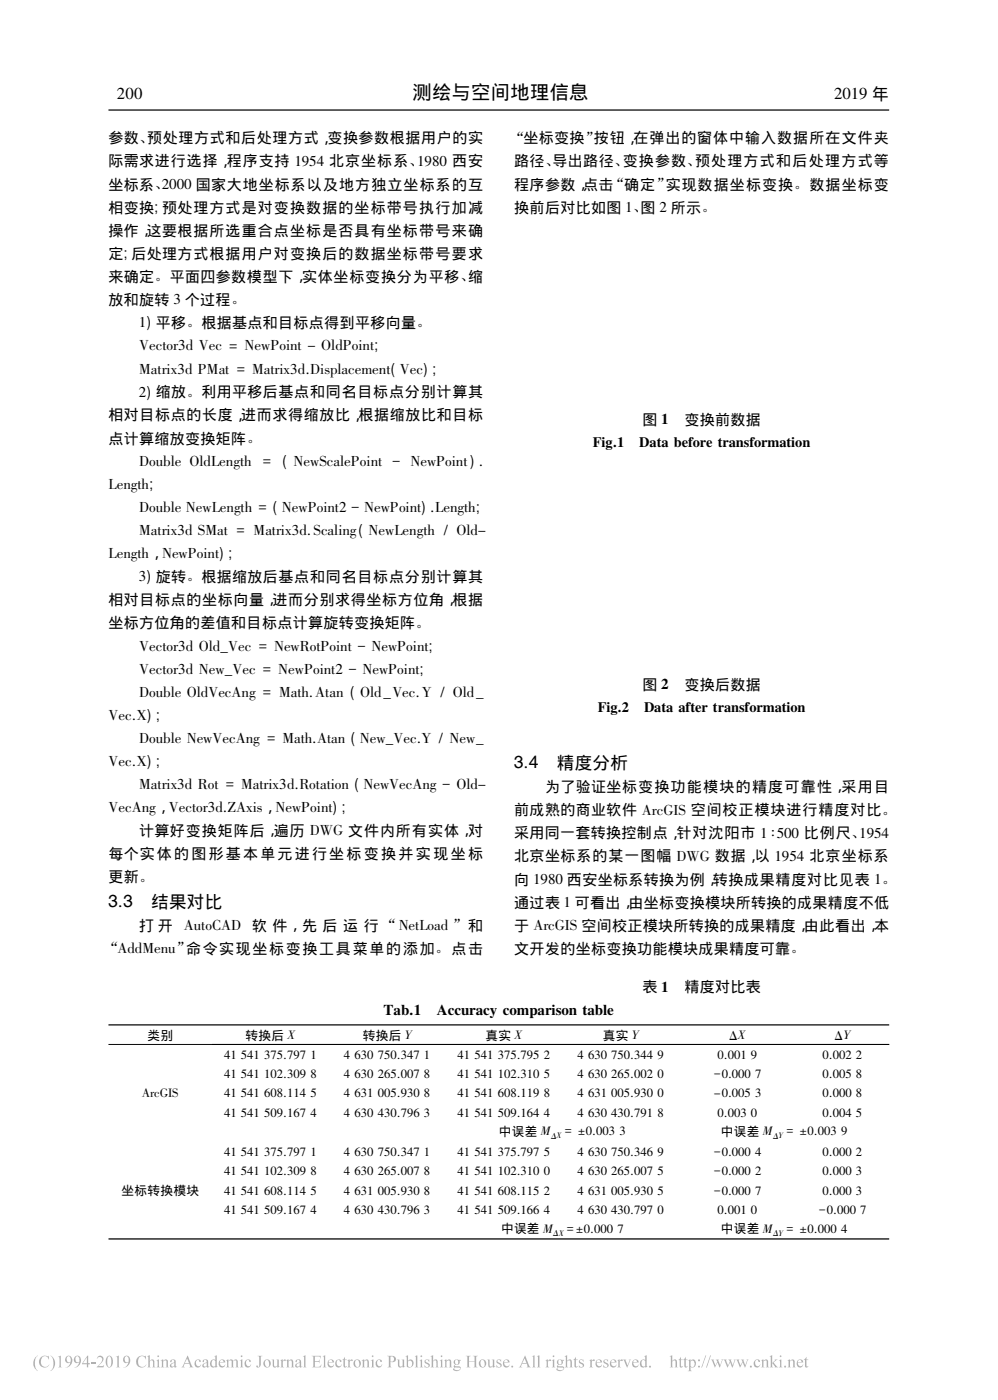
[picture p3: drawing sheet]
<svg xmlns="http://www.w3.org/2000/svg" width="216mm" height="303mm" viewBox="0 0 216 303" stroke-linecap="round" stroke-linejoin="round" font-family="sans-serif">
<path d="M23.5 23.8h168.9M23.5 221.8h168.9M23.5 268.1h168.9" fill="none" stroke="#000" stroke-width=".27"/>
<path d="M23.5 226h168.9" fill="none" stroke="#000" stroke-width=".22"/>
<g fill="#b3b3b3">
<path d="M153.7 293.3h.1l-.8 2.6h-.2z" fill-rule="evenodd"/>
<path d="M8.9 293.7a1.78 1.78 0 0 1 1.5-.2l.1-.1 .1 .8a.92 .92 0 0 0-1.1-.7 .92 .92 0 0 0-.6 1.2 .98 .98 0 0 0 .6 1.1 .98 .98 0 0 0 1.2-.5 1.24 1.24 0 0 1-1.9 .3 1.24 1.24 0 0 1 .1-1.9z" fill-rule="evenodd"/>
<path d="M91 293.5a.2 .2 0 0 1 .4 0 .2 .2 0 0 1-.4 0zM90.8 294.4l.5-.2 .1 1.5 .2 .2h-.8l.2-.1 .1-.3-.1-1z" fill-rule="evenodd"/>
<path d="M12.5 293.7l.7-.3v2.2l.3 .3h-.9l.2-.1 .1-1.7-.1-.4z" fill-rule="evenodd"/>
<path d="M46.4 293.5l.5-.2v2.3l.3 .1-.6 .2v-.2a.74 .74 0 0 1-1 0 .74 .74 0 0 1-.1-1l.5-.5 .6 .1v-.6zM46 294.4a.75 .75 0 0 0-.2 .8 .75 .75 0 0 0 .6 .5l.2-.1v-.9a.38 .38 0 0 0-.2-.3 .38 .38 0 0 0-.4 0z" fill-rule="evenodd"/>
<path d="M16.3 293.5a.92 .92 0 0 1 1.1 .3 .92 .92 0 0 1 0 1.1 1.34 1.34 0 0 1-1.4 1 1.21 1.21 0 0 0 1.1-1.1 .78 .78 0 0 1-1.1-.2 .78 .78 0 0 1 .3-1.1zM16.4 293.7a.64 .64 0 0 0-.1 .7 .64 .64 0 0 0 .8 .3 .74 .74 0 0 0-.5-1.2z" fill-rule="evenodd"/>
<path d="M122.2 293.5l.5-.2v1.2a.55 .55 0 0 1 .7-.3 .55 .55 0 0 1 .4 .7v.8l.2 .2h-.8l.2-.2v-1a.35 .35 0 0 0-.3-.3 .35 .35 0 0 0-.4 .2v1.1l.3 .2h-.8l.2-.1v-.3v-1.7v-.3z" fill-rule="evenodd"/>
<path d="M115.1 293.5l.6-.2v2.2v.3l.3 .1h-.9l.3-.1v-.3v-1.7l-.1-.3z" fill-rule="evenodd"/>
<path d="M21.2 293.5a.77 .77 0 0 1 1.1 .2 .77 .77 0 0 1-.2 1.1l-.8 .8h.9l.3-.2-.1 .5-1.5-.1a2.08 2.08 0 0 0 1.1-1.9 .62 .62 0 0 0-1 .2z" fill-rule="evenodd"/>
<path d="M23.2 293.6a.75 .75 0 0 1 .9-.1 .75 .75 0 0 1 .3 .8 1.09 1.09 0 0 1-1 1.6 1.75 1.75 0 0 1-.2-2.3zM23.5 293.5a2.28 2.28 0 0 0 0 2.3h.1a1.76 1.76 0 0 0 .3-2.1z" fill-rule="evenodd"/>
<path d="M25 293.7l.7-.3v2.3l.3 .2h-.9l.3-.2v-1.6v-.4z" fill-rule="evenodd"/>
<path d="M89.7 293.5l.6-.2v2.4l.3 .2h-.9l.3-.1v-2.1z" fill-rule="evenodd"/>
<path d="M29.9 293.7a1.76 1.76 0 0 1 1.5-.2l.2-.1v.8a.9 .9 0 0 0-1.1-.7 .9 .9 0 0 0-.6 1.2 .96 .96 0 0 0 .6 1.1 .96 .96 0 0 0 1.2-.5 1.24 1.24 0 0 1-1.9 .3 1.24 1.24 0 0 1 .1-1.9z" fill-rule="evenodd"/>
<path d="M166.5 293.5l.6-.2v1.7l.6-.5-.1-.3h.7l-.9 .7 1 1h-.8l.1-.2-.6-.7v.8l.3 .1h-.9l.2-.1 .1-.3v-1.8z" fill-rule="evenodd"/>
<path d="M34.1 293.5a.18 .18 0 0 1 .3 0 .18 .18 0 0 1-.3 0zM33.8 294.4l.6-.2v1.5l.3 .2h-.9l.3-.1v-.3v-1z" fill-rule="evenodd"/>
<path d="M34.7 294.4l.6-.2v.3a.54 .54 0 0 1 .7-.3 .54 .54 0 0 1 .3 .6v.9l.3 .2h-.8l.2-.2v-1.1l-.2-.2-.5 .2v1.1l.3 .2h-.9l.3-.1v-.3v-1z" fill-rule="evenodd"/>
<path d="M36.9 294.5a.62 .62 0 0 1 .7-.3 .62 .62 0 0 1 .4 .6v.9h.3l-.4 .2-.2-.2a.51 .51 0 0 1-.9 .1 .51 .51 0 0 1 .4-.8l.5-.2v-.3a.32 .32 0 0 0-.4-.2 .32 .32 0 0 0-.2 .4h-.2zM37.1 295.2a.34 .34 0 0 0 .1 .5 .34 .34 0 0 0 .5-.1v-.7z" fill-rule="evenodd"/>
<path d="M139.4 293.5l.5-.2v2.3l.3 .1-.6 .2v-.2a.74 .74 0 0 1-1 0 .74 .74 0 0 1 0-1l.4-.5 .6 .1v-.6zM139 294.4a.77 .77 0 0 0 .5 1.3l.1-.1v-.9a.39 .39 0 0 0-.2-.3 .39 .39 0 0 0-.4 0z" fill-rule="evenodd"/>
<path d="M40.6 293.4l.9 2.1 .4 .4h-1l.2-.1-.1-.7h-1l-.3 .6 .3 .2h-.8l.3-.3zM40.5 294l-.5 1h.9z" fill-rule="evenodd"/>
<path d="M44 294.3a.62 .62 0 0 1 .7-.1 .62 .62 0 0 1 .3 .6l.1 .9h.2l-.4 .2-.2-.2a.51 .51 0 0 1-.9 .1 .51 .51 0 0 1 .5-.8l.4-.2v-.3a.36 .36 0 0 0-.4-.2 .36 .36 0 0 0-.3 .5l-.1-.1zM44.1 295.2v.3l.1 .2 .5-.1v-.7z" fill-rule="evenodd"/>
<path d="M156.6 294.2h.7l-.2 .2 .5 1.1 .3-.8-.3-.5h.7l-.1 .2 .4 1.1 .4-1.1-.3-.2 .5 .1-.7 1.6-.5-1.1-.6 1.1-.6-1.5z" fill-rule="evenodd"/>
<path d="M14.4 293.5a.93 .93 0 0 1 1.2 .3 .93 .93 0 0 1 0 1.1 1.34 1.34 0 0 1-1.5 1 1.26 1.26 0 0 0 1.1-1.1 .77 .77 0 0 1-1.1-.2 .77 .77 0 0 1 .3-1.1zM14.7 293.5a.64 .64 0 0 0-.3 .9 .64 .64 0 0 0 .9 .3 .99 .99 0 0 0-.4-1.2z" fill-rule="evenodd"/>
<path d="M83.8 293.4h.9a.76 .76 0 0 1 1 .8 .76 .76 0 0 1-1.2 .5v1l.3 .2h-1l.3-.1v-.3v-1.8zM84.5 293.6v1a.57 .57 0 0 0 .8-.5 .57 .57 0 0 0-.8-.5z" fill-rule="evenodd"/>
<path d="M31.8 293.5l.6-.2v1.2a.54 .54 0 0 1 .7-.3 .54 .54 0 0 1 .3 .7v.9l.3 .1h-.9l.3-.3v-.9a.35 .35 0 0 0-.3-.3 .35 .35 0 0 0-.4 .2v1.2l.3 .1h-.8l.2-.2v-2z" fill-rule="evenodd"/>
<path d="M53.2 294.4a.56 .56 0 0 1 .6-.3 .56 .56 0 0 1 .4 .6 .27 .27 0 0 1-.3-.1 .27 .27 0 0 1-.1-.2 .6 .6 0 0 0-.6 .3 .6 .6 0 0 0 .2 .7 .55 .55 0 0 0 .5 .2 .55 .55 0 0 0 .5-.4 .76 .76 0 0 1-1 .7 .76 .76 0 0 1-.5-1.1z" fill-rule="evenodd"/>
<path d="M55.7 293.4h1.1l-.4 .3v1.4a.58 .58 0 0 1-.2 .7 .58 .58 0 0 1-.7-.1l.1-.2 .4 .3 .1-.1v-2z" fill-rule="evenodd"/>
<path d="M56.9 295a.85 .85 0 0 1 1.7 0 .85 .85 0 0 1-1.7 0zM57.5 294.4a.89 .89 0 0 0 .5 1.4 .92 .92 0 0 0-.4-1.5z" fill-rule="evenodd"/>
<path d="M60.6 294.4l.6-.2v.3l.3-.3 .3 .1a.23 .23 0 0 1-.1 .2 .23 .23 0 0 1-.3-.1l-.2 .3v1l.3 .2h-.9l.3-.2v-1.2z" fill-rule="evenodd"/>
<path d="M64.1 294.3a.62 .62 0 0 1 .7-.1 .62 .62 0 0 1 .4 .6v.9h.2l-.3 .2-.3-.2a.51 .51 0 0 1-.9 .1 .51 .51 0 0 1 .5-.8l.4-.2v-.3a.36 .36 0 0 0-.4-.2 .36 .36 0 0 0-.2 .5l-.2-.1zM64.2 295.2v.3l.2 .2 .4-.1v-.7z" fill-rule="evenodd"/>
<path d="M65.5 293.5l.6-.2v2.4l.3 .2h-.9l.3-.1v-2.1z" fill-rule="evenodd"/>
<path d="M69.8 293.5l.6-.2v2.2v.3l.3 .1h-.9l.3-.1v-.3v-1.7l-.1-.3z" fill-rule="evenodd"/>
<path d="M71.1 294.4a.67 .67 0 0 1 .7-.2 .67 .67 0 0 1 .5 .7h-1.2a.6 .6 0 0 0 .4 .7 .6 .6 0 0 0 .7-.4 .73 .73 0 0 1-.9 .7 .73 .73 0 0 1-.4-1.1zM71.3 294.4l-.2 .3h.8a.4 .4 0 0 0-.2-.4 .4 .4 0 0 0-.4 .1z" fill-rule="evenodd"/>
<path d="M72.8 294.4a.56 .56 0 0 1 .6-.3 .56 .56 0 0 1 .4 .6 .27 .27 0 0 1-.3-.1 .27 .27 0 0 1-.1-.2 .6 .6 0 0 0-.6 .3 .6 .6 0 0 0 .2 .7 .55 .55 0 0 0 .5 .2 .55 .55 0 0 0 .5-.4 .76 .76 0 0 1-1 .7 .76 .76 0 0 1-.4-1.1z" fill-rule="evenodd"/>
<path d="M75.1 294.4l.6-.2v.3l.4-.3a.18 .18 0 0 1 .2 .1 .18 .18 0 0 1-.1 .2l-.3-.1-.2 .3v1l.3 .2h-.9l.2-.1 .1-.3-.1-1z" fill-rule="evenodd"/>
<path d="M76.4 295a.85 .85 0 0 1 1.7 0 .85 .85 0 0 1-1.7 0zM77 294.4a.86 .86 0 0 0 .5 1.4 .91 .91 0 0 0-.4-1.5z" fill-rule="evenodd"/>
<path d="M107.6 294.3l.8-.1v.5a.44 .44 0 0 0-.3-.4 .44 .44 0 0 0-.5 .2l.3 .4a.6 .6 0 0 1 .6 .8 .6 .6 0 0 1-1 .2l-.1-.5a.48 .48 0 0 0 .4 .4 .48 .48 0 0 0 .5-.2l-.1-.3-.8-.5z" fill-rule="evenodd"/>
<path d="M80.5 293.5a.19 .19 0 0 1 .3 0 .19 .19 0 0 1-.3 0zM80.2 294.4l.6-.2v1.6l.3 .1h-.8l.2-.2v-1.2z" fill-rule="evenodd"/>
<path d="M137 294.4a.67 .67 0 0 1 .8-.2 .67 .67 0 0 1 .4 .7h-1.1a.6 .6 0 0 0 .3 .7 .6 .6 0 0 0 .8-.4 .74 .74 0 0 1-1 .7 .74 .74 0 0 1-.4-1.1zM137.2 294.4l-.1 .3h.7a.39 .39 0 0 0-.2-.4 .39 .39 0 0 0-.4 .1z" fill-rule="evenodd"/>
<path d="M47.6 294.4a.67 .67 0 0 1 .7-.2 .67 .67 0 0 1 .5 .7h-1.2a.6 .6 0 0 0 .4 .7 .6 .6 0 0 0 .7-.4 .74 .74 0 0 1-.9 .7 .74 .74 0 0 1-.5-1.1zM47.7 294.4l-.1 .3h.8a.39 .39 0 0 0-.2-.4 .39 .39 0 0 0-.5 .1z" fill-rule="evenodd"/>
<path d="M85.8 294.2h.6v1.1a.36 .36 0 0 0 .3 .4 .36 .36 0 0 0 .4-.2v-1.1l-.2-.2h.6v1.4l.2 .1-.6 .2v-.3a.54 .54 0 0 1-.6 .3 .54 .54 0 0 1-.4-.6v-.9z" fill-rule="evenodd"/>
<path d="M87.7 293.5l.6-.2v1.2a.7 .7 0 0 1 1-.2 .7 .7 0 0 1 .2 1 .92 .92 0 0 1-1.5 .5v-2l-.1-.3zM88.3 294.6v1.1a.65 .65 0 0 0 1-.4 .65 .65 0 0 0-.7-.9z" fill-rule="evenodd"/>
<path d="M27 293.5a.92 .92 0 0 1 1.1 .3 .92 .92 0 0 1 0 1.1 1.34 1.34 0 0 1-1.4 1 1.21 1.21 0 0 0 1.1-1.1 .78 .78 0 0 1-1.1-.2 .78 .78 0 0 1 .3-1.1zM27.2 293.5a.65 .65 0 0 0-.2 .9 .65 .65 0 0 0 .8 .3 .8 .8 0 0 0-.6-1.2z" fill-rule="evenodd"/>
<path d="M10.9 293.3a1.91 1.91 0 0 1 0 3.4 2.47 2.47 0 0 0 0-3.4z" fill-rule="evenodd"/>
<path d="M92 294.3l.9-.1v.5a.47 .47 0 0 0-.3-.4 .47 .47 0 0 0-.5 .1l.3 .5a.59 .59 0 0 1 .5 .8 .59 .59 0 0 1-.9 .2h-.1v-.5a.48 .48 0 0 0 .3 .4 .48 .48 0 0 0 .5-.2l-.1-.3-.7-.4z" fill-rule="evenodd"/>
<path d="M74.6 293.7v.5h.4l-.4 .1 .1 1.3 .1 .1 .3-.1a.39 .39 0 0 1-.5 .4 .39 .39 0 0 1-.3-.5v-1.2h-.3z" fill-rule="evenodd"/>
<path d="M95.4 293.5a.18 .18 0 0 1 .3 0 .18 .18 0 0 1-.3 0zM95.1 294.4l.6-.2v1.5l.3 .2h-.9l.3-.1v-.3v-1z" fill-rule="evenodd"/>
<path d="M103.6 295a.85 .85 0 0 1 1.7 0 .85 .85 0 0 1-1.7 0zM104.2 294.4a.89 .89 0 0 0 .4 1.4 .92 .92 0 0 0-.3-1.5z" fill-rule="evenodd"/>
<path d="M144.9 293.5l.6-.2v1.2a.55 .55 0 0 1 .7-.3 .55 .55 0 0 1 .3 .7v.9l.3 .1h-.9l.3-.2v-1a.35 .35 0 0 0-.3-.3 .35 .35 0 0 0-.4 .2v1.2l.2 .1h-.8l.3-.1v-2.1z" fill-rule="evenodd"/>
<path d="M174.4 293.7l.1 .5h.4l-.4 .1v1.3l.2 .1 .2-.1a.38 .38 0 0 1-.4 .4 .38 .38 0 0 1-.3-.5v-1.2h-.3z" fill-rule="evenodd"/>
<path d="M100.8 293.4h1l-.3 .2v1h1.2v-1l-.4-.2h1.1l-.3 .2-.1 .3 .1 1.7 .3 .3h-1.1l.4-.1v-1.1h-1.2v1l.3 .2h-1l.3-.1v-.3v-1.9z" fill-rule="evenodd"/>
<path d="M58.7 294.2h.6v1.1a.36 .36 0 0 0 .3 .4 .36 .36 0 0 0 .4-.2v-1.1l-.2-.2h.5v1.4l.3 .1-.6 .2v-.3a.52 .52 0 0 1-.6 .4 .52 .52 0 0 1-.4-.7v-.9z" fill-rule="evenodd"/>
<path d="M105.4 294.2h.5v1.1a.36 .36 0 0 0 .3 .4 .36 .36 0 0 0 .4-.2v-1.1l-.2-.2h.6v1.4l.2 .1-.6 .2v-.3a.52 .52 0 0 1-.6 .4 .52 .52 0 0 1-.3-.7l-.1-.9z" fill-rule="evenodd"/>
<path d="M113.6 293.4l.9 2.1 .4 .4h-1l.3-.1-.2-.7h-1l-.3 .6 .3 .2h-.7l.3-.3zM113.5 294l-.5 1h.9z" fill-rule="evenodd"/>
<path d="M61.8 294.4l.6-.2v.3a.54 .54 0 0 1 .7-.3 .54 .54 0 0 1 .4 .6v1l.2 .1h-.8l.2-.2v-.9v-.3l-.2-.1-.5 .2v1.1l.3 .2h-.8l.2-.2v-1.2z" fill-rule="evenodd"/>
<path d="M132.2 294.4a.67 .67 0 0 1 .8-.2 .67 .67 0 0 1 .4 .7h-1.1a.6 .6 0 0 0 .3 .7 .6 .6 0 0 0 .8-.4 .74 .74 0 0 1-1 .7 .74 .74 0 0 1-.4-1.1zM132.4 294.4l-.1 .3h.7a.39 .39 0 0 0-.2-.4 .39 .39 0 0 0-.4 .1z" fill-rule="evenodd"/>
<path d="M78.2 294.4l.6-.2v.3a.54 .54 0 0 1 .7-.3 .54 .54 0 0 1 .3 .6v1l.3 .1h-.8l.2-.2v-.9l-.1-.3-.2-.1-.4 .2v1.1l.3 .2h-.9l.3-.2v-1.2z" fill-rule="evenodd"/>
<path d="M116.2 293.5l.5-.2v2.5l.3 .1h-.8l.2-.4v-1.8z" fill-rule="evenodd"/>
<path d="M151.1 294.4a.2 .2 0 0 1 .4 0 .2 .2 0 0 1-.4 0zM151 295.7a.25 .25 0 0 1 .5 0 .25 .25 0 0 1-.5 0z" fill-rule="evenodd"/>
<path d="M93.1 293.5l.6-.2v1.2a.54 .54 0 0 1 .7-.3 .54 .54 0 0 1 .3 .7l.1 .9 .2 .1h-.8l.2-.3v-.9a.35 .35 0 0 0-.3-.3 .35 .35 0 0 0-.4 .2v1.2l.3 .1h-.8l.2-.2v-2z" fill-rule="evenodd"/>
<path d="M18.9 293.4h.2v1.6h.3v.2h-.3v.7h-.3v-.7h-1v-.2zM18.8 293.7l-.8 1.3h.8z" fill-rule="evenodd"/>
<path d="M124.6 293.7v.5h.4l-.4 .1v1.3l.2 .1 .3-.1a.38 .38 0 0 1-.5 .4 .38 .38 0 0 1-.3-.5v-1.2h-.3z" fill-rule="evenodd"/>
<path d="M125.4 294.3l.9-.1v.5a.45 .45 0 0 0-.3-.4 .45 .45 0 0 0-.5 .1v.2a1.26 1.26 0 0 1 .9 1.1l-.4 .2h-.7v-.5a.45 .45 0 0 0 .3 .4 .45 .45 0 0 0 .5-.2l-.1-.3-.7-.4z" fill-rule="evenodd"/>
<path d="M109.1 294.4a.67 .67 0 0 1 .7-.2 .67 .67 0 0 1 .5 .7h-1.2a.6 .6 0 0 0 .4 .7 .6 .6 0 0 0 .7-.4 .74 .74 0 0 1-.9 .7 .74 .74 0 0 1-.4-1.1zM109.3 294.4l-.2 .3h.8a.39 .39 0 0 0-.2-.4 .39 .39 0 0 0-.4 .1z" fill-rule="evenodd"/>
<path d="M48.9 294.4l.5-.2v.3a.55 .55 0 0 1 .5-.3 .55 .55 0 0 1 .5 .3 .53 .53 0 0 1 .7-.3 .53 .53 0 0 1 .4 .6v1l.2 .1h-.8l.3-.2v-.9a.35 .35 0 0 0-.4-.4 .35 .35 0 0 0-.4 .3v1.1l.3 .1h-.8l.2-.2v-.9a.37 .37 0 0 0-.2-.4 .37 .37 0 0 0-.5 .2l.1 1.2 .2 .1h-.8l.2-.1v-.3v-1z" fill-rule="evenodd"/>
<path d="M129.1 294.4a.67 .67 0 0 1 .7-.2 .67 .67 0 0 1 .5 .7h-1.2a.6 .6 0 0 0 .4 .7 .6 .6 0 0 0 .7-.4 .73 .73 0 0 1-.9 .7 .73 .73 0 0 1-.4-1.1zM129.3 294.4l-.2 .3h.8a.4 .4 0 0 0-.2-.4 .4 .4 0 0 0-.4 .1z" fill-rule="evenodd"/>
<path d="M130.7 294.3l.9-.1v.5a.44 .44 0 0 0-.3-.4 .44 .44 0 0 0-.5 .2l.3 .4a.6 .6 0 0 1 .5 .8 .6 .6 0 0 1-.9 .2l-.1-.5a.48 .48 0 0 0 .3 .4 .48 .48 0 0 0 .5-.2v-.3l-.8-.5z" fill-rule="evenodd"/>
<path d="M96.1 294.4l.5-.2v.3a.54 .54 0 0 1 .7-.3 .54 .54 0 0 1 .3 .6l.1 .9 .2 .2h-.8l.2-.2v-1.1l-.2-.2-.5 .2v1.1l.3 .2h-.8l.2-.1v-.3v-1z" fill-rule="evenodd"/>
<path d="M133.5 294.4l.6-.2v.3l.4-.3a.18 .18 0 0 1 .3 .1 .18 .18 0 0 1-.2 .2l-.3-.1-.2 .3v1l.3 .2h-.9l.3-.1v-.3v-1z" fill-rule="evenodd"/>
<path d="M148.8 294.4l.6-.2v.4a.62 .62 0 0 1 .8-.4 .62 .62 0 0 1 .4 .8 .76 .76 0 0 1-.3 .8 .76 .76 0 0 1-.9 0v.7l.3 .2h-.9l.3-.2v-2zM149.6 294.5l-.2 .8a.47 .47 0 0 0 .6 .6 .47 .47 0 0 0 .3-.7 .5 .5 0 0 0-.1-.6 .5 .5 0 0 0-.6-.1z" fill-rule="evenodd"/>
<path d="M81.5 294.4a.56 .56 0 0 1 .6-.3 .56 .56 0 0 1 .5 .6 .27 .27 0 0 1-.3-.1 .27 .27 0 0 1-.1-.2 .6 .6 0 0 0-.6 .3 .6 .6 0 0 0 .1 .7 .55 .55 0 0 0 .6 .2 .55 .55 0 0 0 .4-.4 .76 .76 0 0 1-.9 .7 .76 .76 0 0 1-.5-1.1z" fill-rule="evenodd"/>
<path d="M19.7 294.9h1v.3h-1z" fill-rule="evenodd"/>
<path d="M120.7 294.4l.5-.2 .9 .1-.1 .2h-.3a.68 .68 0 0 1-.1 .7 .68 .68 0 0 1-.8 .2v.2l.2 .1a.75 .75 0 0 1 1.1 .5 .93 .93 0 0 1-.8 .6 .93 .93 0 0 1-.9-.5l.3-.4-.2-.3 .3-.3-.3-.4zM120.9 294.4a.49 .49 0 0 0-.1 .6 .49 .49 0 0 0 .6 .2 .5 .5 0 0 0 .1-.6 .5 .5 0 0 0-.6-.2zM120.8 295.9l-.2 .3a.72 .72 0 0 0 .7 .3 .72 .72 0 0 0 .6-.5z" fill-rule="evenodd"/>
<path d="M52.1 293.5a.2 .2 0 0 1 .4 0 .2 .2 0 0 1-.4 0zM51.9 294.4l.6-.2v1.6l.2 .1h-.8l.2-.2v-1.2z" fill-rule="evenodd"/>
<path d="M98.4 294.4l.4-.2 .9 .2-.3 .1a.68 .68 0 0 1-.1 .8 .68 .68 0 0 1-.8 .1l-.1 .2 .2 .1a.72 .72 0 0 1 1.1 .5 .9 .9 0 0 1-.8 .6 .9 .9 0 0 1-.8-.5l.3-.4-.2-.3 .3-.3-.3-.4zM98.6 294.4a.49 .49 0 0 0-.1 .6 .49 .49 0 0 0 .6 .2 .5 .5 0 0 0 .1-.6 .5 .5 0 0 0-.6-.2zM98.5 295.9l-.2 .2a.68 .68 0 0 0 .6 .5 .68 .68 0 0 0 .7-.3l-.1-.3z" fill-rule="evenodd"/>
<path d="M147.3 293.7l.1 .5h.3l-.3 .1v1.3l.1 .1 .2-.1a.32 .32 0 0 1-.3 .3 .32 .32 0 0 1-.3-.2v-1.4h-.3z" fill-rule="evenodd"/>
<path d="M148.3 293.7l.1 .5h.4l-.4 .1v1.3l.2 .1 .2-.1a.38 .38 0 0 1-.4 .4 .38 .38 0 0 1-.3-.5v-1.2h-.3z" fill-rule="evenodd"/>
<path d="M134.8 294.2h.8l-.2 .3 .4 1 .4-1.1-.2-.2h.6l-.9 1.7-.7-1.5z" fill-rule="evenodd"/>
<path d="M170.4 294.4l.6-.2v.3a.54 .54 0 0 1 .6-.3 .54 .54 0 0 1 .4 .6v1l.2 .1h-.8l.3-.2v-.9l-.1-.3-.2-.1-.4 .2v1.1l.2 .2h-.8l.2-.2v-1.2z" fill-rule="evenodd"/>
<path d="M152.7 293.3h.1l-.9 2.6h-.1z" fill-rule="evenodd"/>
<path d="M7.8 293.6l.4-.3a2.47 2.47 0 0 0 0 3.4 1.93 1.93 0 0 1-.4-3.1z" fill-rule="evenodd"/>
<path d="M153.8 294.2h.8l-.2 .3 .4 1 .4-.8-.3-.5h.7l-.2 .3 .5 1 .3-1.1-.2-.2 .5 .1-.2 .2-.5 1.4-.5-1.1-.6 1.1-.6-1.5z" fill-rule="evenodd"/>
<path d="M42.3 294.4a.59 .59 0 0 1 .7-.2 .59 .59 0 0 1 .4 .5 .29 .29 0 0 1-.3 0 .29 .29 0 0 1-.1-.3 .6 .6 0 0 0-.6 .3 .6 .6 0 0 0 .1 .7 .55 .55 0 0 0 .6 .2 .55 .55 0 0 0 .4-.4 .76 .76 0 0 1-.9 .7 .76 .76 0 0 1-.5-1.1z" fill-rule="evenodd"/>
<path d="M159.3 294.2h.7l-.1 .3 .4 1 .4-.8-.4-.5h.7l-.1 .3 .4 1 .4-1.1-.2-.2 .5 .1-.3 .2-.4 1.4-.6-1.1-.6 1.1z" fill-rule="evenodd"/>
<path d="M67.5 293.4h1.9v.6l-.2-.4-1-.1v1h.8l.1-.3v.8l-.2-.3h-.7v1l.1 .1a.9 .9 0 0 0 1.2-.5l-.1 .6h-1.9l.2-.1 .1-.3v-1.8z" fill-rule="evenodd"/>
<path d="M163.3 294.4a.59 .59 0 0 1 .7-.2 .59 .59 0 0 1 .4 .5 .29 .29 0 0 1-.3 0 .29 .29 0 0 1-.1-.3 .6 .6 0 0 0-.6 .3 .6 .6 0 0 0 .1 .7 .55 .55 0 0 0 .6 .2 .55 .55 0 0 0 .4-.4 .76 .76 0 0 1-.9 .7 .76 .76 0 0 1-.5-1.1z" fill-rule="evenodd"/>
<path d="M164.6 294.4l.6-.2v.3a.54 .54 0 0 1 .7-.3 .54 .54 0 0 1 .3 .6v.9l.3 .2h-.8l.2-.2v-1.1l-.2-.2-.5 .2v1.1l.3 .2h-.9l.3-.1v-.3v-1z" fill-rule="evenodd"/>
<path d="M127.5 294.4l.6-.2v.3l.5-.3a.2 .2 0 0 1 0 .3 .2 .2 0 0 1-.3-.1l-.2 .3v1l.3 .2h-.9l.2-.2v-1.2z" fill-rule="evenodd"/>
<path d="M168.7 293.5a.2 .2 0 0 1 .4 0 .2 .2 0 0 1-.4 0zM168.5 294.4l.6-.2v1.5l.3 .2h-.9l.3-.1v-.3v-1z" fill-rule="evenodd"/>
<path d="M118 294.4l.6-.2v.3l.4-.3a.18 .18 0 0 1 .2 .1 .18 .18 0 0 1-.1 .2l-.3-.1-.2 .3v1l.3 .2h-.9l.2-.1 .1-.3-.1-1z" fill-rule="evenodd"/>
<path d="M172.6 294.4a.67 .67 0 0 1 .8-.2 .67 .67 0 0 1 .4 .7h-1.2a.6 .6 0 0 0 .4 .7 .6 .6 0 0 0 .8-.4 .73 .73 0 0 1-1 .7 .73 .73 0 0 1-.4-1.1zM172.8 294.4l-.2 .3h.9a.4 .4 0 0 0-.3-.4 .4 .4 0 0 0-.4 .1z" fill-rule="evenodd"/>
<path d="M119.6 293.5a.2 .2 0 0 1 .4 0 .2 .2 0 0 1-.4 0zM119.3 294.4l.6-.2v1.5l.3 .2h-.8l.2-.1v-1.3z" fill-rule="evenodd"/>
<circle cx="162.5" cy="295.7" r=".22"/>
<circle cx="169.9" cy="295.7" r=".22"/>
<circle cx="110.8" cy="295.7" r=".22"/>
<circle cx="140.7" cy="295.7" r=".22"/>
</g>
<text font-size="4.2" x="89.3" y="21.5">测绘与空间地理信息</text>
<g font-size="3.8">
<text x="111.2" y="166.2">3．4</text>
<text x="120.5" y="166.4">精度分析</text>
<text x="23.4" y="196.2">3．3</text>
<text x="32.7" y="196.4">结果对比</text>
</g>
<g font-size="3.6">
<text x="25.3" y="21.4">200</text>
<text x="180.5" y="21.4">2019 年</text>
</g>
<g font-size="3.3">
<text x="23.5" y="31">参数、 预处理方式和后处理方式，</text>
<text x="70.8" y="31">变换参数根据用户的实</text>
<text x="110.4" y="30.9">“ 坐标变换” 按钮，在弹出的窗体中输入数据所在文件夹</text>
<text x="23.5" y="36">际需求进行选择，程序支持 1954 北京坐标系、 1980 西安</text>
<text x="23.5" y="41">坐标系、 2000 国家大地坐标系以及地方独立坐标系的互</text>
<text x="111.3" y="36">路径、 导出路径、 变换参数、 预处理方式和后处理方式等</text>
<text x="111.3" y="41">程序参数，</text>
<text x="126.2" y="41">点击“ 确定” 实现数据坐标变换。</text>
<text x="175.2" y="41">数据坐标变</text>
<text x="23.5" y="46">相变换 预处理方式是对变换数据的坐标带号执行加减</text>
<text x="111.3" y="46">换前后对比如图 1、 图 2 所示。</text>
<text x="23.5" y="51">操作，</text>
<text x="31.8" y="51">这要根据所选重合点坐标是否具有坐标带号来确</text>
<text x="23.5" y="56">定 后处理方式根据用户对变换后的数据坐标带号要求</text>
<text x="23.5" y="61">来确定。</text>
<text x="36.7" y="61">平面四参数模型下，</text>
<text x="65.4" y="61">实体坐标变换分为平移、 缩</text>
<text x="23.5" y="66">放和旋转 3 个过程。</text>
<text x="30.1" y="70.8">1 平移。</text>
<text x="43.6" y="71">根据基点和目标点得到平移向量。</text>
<text x="30.1" y="75.8">Vector3d Vec = NewPoint － OldPoint</text>
<text x="30.1" y="80.8">Matrix3d PMat = Matrix3d．Displacement Vec) ;</text>
<text x="30.1" y="85.8">2 缩放。</text>
<text x="43.6" y="86">利用平移后基点和同名目标点分别计算其</text>
<text x="23.5" y="91">相对目标点的长度，</text>
<text x="23.5" y="96">点计算缩放变换矩阵。</text>
<text x="52.2" y="91">进而求得缩放比，</text>
<text x="77.6" y="91">根据缩放比和目标</text>
<text x="139" y="91.9">图 1</text>
<text x="148.1" y="91.9">变换前数据</text>
<text x="30.1" y="100.8">Double OldLength</text>
<text x="56.9" y="100.7">=</text>
<text x="63.5" y="100.8">NewScalePoint － NewPoint</text>
<text x="103.7" y="100.8">．</text>
<text x="23.5" y="105.8">Length</text>
<text x="30.1" y="110.8">Double NewLength =</text>
<text x="61" y="110.8">NewPoint2 － NewPoint ．Length</text>
<text x="30.1" y="115.8">Matrix3d SMat = Matrix3d． Scaling</text>
<text x="79.8" y="115.8">NewLength / Old-</text>
<text x="23.5" y="120.8">Length，NewPoint) ;</text>
<text x="30.1" y="125.8">3 旋转。</text>
<text x="43.6" y="126">根据缩放后基点和同名目标点分别计算其</text>
<text x="23.5" y="131">相对目标点的坐标向量，</text>
<text x="59" y="131">进而分别求得坐标方位角，</text>
<text x="98" y="131">根据</text>
<text x="23.5" y="136">坐标方位角的差值和目标点计算旋转变换矩阵。</text>
<text x="30.1" y="140.8">Vector3d Old_Vec = NewＲotPoint － NewPoint</text>
<text x="30.1" y="145.8">Vector3d New_Vec = NewPoint2 － NewPoint</text>
<text x="139" y="149.3">图 2</text>
<text x="148.1" y="149.3">变换后数据</text>
<text x="23.5" y="155.8">Vec．X) ;</text>
<text x="30.1" y="150.8">Double OldVecAng = Math．Atan</text>
<text x="77.9" y="150.8">Old_Vec．Y / Old_</text>
<text x="30.1" y="160.8">Double NewVecAng = Math．Atan</text>
<text x="77.9" y="160.8">New_Vec．Y / New_</text>
<text x="23.5" y="165.8">Vec．X) ;</text>
<text x="30.1" y="170.8">Matrix3d Ｒot = Matrix3d．Ｒotation</text>
<text x="78.6" y="170.8">NewVecAng － Old-</text>
<text x="117.9" y="171.4">为了验证坐标变换功能模块的精度可靠性，采用目</text>
<text x="23.5" y="175.8">VecAng，Vector3d．ZAxis，NewPoint) ;</text>
<text x="111.3" y="176.4">前成熟的商业软件 ArcGIS 空间校正模块进行精度对比。</text>
<text x="23.5" y="185.9">每个实体的图形基本单元进行坐标变换并实现坐标</text>
<text x="30.1" y="181">计算好变换矩阵后，遍历 DWG 文件内所有实体，对</text>
<text x="111.3" y="181.4">采用同一套转换控制点，针对沈阳市 1 ∶500 比例尺、 1954</text>
<text x="23.5" y="190.9">更新。</text>
<text x="111.3" y="186.4">北京坐标系的某一图幅 DWG 数据，以 1954 北京坐标系</text>
<text x="111.3" y="191.4">向 1980 西安坐标系转换为例，</text>
<text x="154.3" y="191.4">转换成果精度对比见表 1。</text>
<text x="111.3" y="196.4">通过表 1 可看出，</text>
<text x="136" y="196.4">由坐标变换模块所转换的成果精度不低</text>
<text x="30.1" y="201.5">打 开</text>
<text x="39.8" y="201.3">AutoCAD</text>
<text x="54.5" y="201.5">软 件，先 后 运 行 “ NetLoad ” 和</text>
<text x="111.3" y="201.4">于 ArcGIS 空间校正模块所转换的成果精度，</text>
<text x="173.9" y="201.4">由此看出，</text>
<text x="189.1" y="201.4">本</text>
<text x="22.6" y="206.3">“ AddMenu” 命令实现坐标变换工具菜单的添加。</text>
<text x="97.7" y="206.5">点击</text>
<text x="111.3" y="206.4">文开发的坐标变换功能模块成果精度可靠。</text>
<text x="139" y="214.8">表 1</text>
<text x="148.1" y="214.8">精度对比表</text>
<text x="83" y="219.6">Tab．1</text>
<text x="94.6" y="219.6">Accuracy comparison table</text>
</g>
<g font-size="3.1">
<text x="128.3" y="96.6">Fig．1</text>
<text x="138.3" y="96.6">Data before transformation</text>
<text x="129.3" y="154">Fig．2</text>
<text x="139.4" y="154">Data after transformation</text>
</g>
<g font-size="2.7">
<text x="31.9" y="225">类别</text>
<text x="53.1" y="225">转换后 X</text>
<text x="78.5" y="225">转换后 Y</text>
<text x="105.1" y="225">真实 X</text>
<text x="130.4" y="225">真实 Y</text>
<text x="157.8" y="225">ΔX</text>
<text x="180.6" y="225">ΔY</text>
<text x="48.5" y="229.1">41</text>
<text x="48.5" y="233.3">41</text>
<text x="52.1" y="229.1">541</text>
<text x="52.1" y="233.3">541</text>
<text x="57.2" y="229.1">375．797</text>
<text x="57.2" y="233.3">102．309</text>
<text x="67.2" y="229.1">1</text>
<text x="67.2" y="233.3">8</text>
<text x="74.4" y="229.1">4</text>
<text x="74.4" y="233.3">4</text>
<text x="76.7" y="229.1">630</text>
<text x="76.7" y="233.3">630</text>
<text x="81.8" y="229.1">750．347</text>
<text x="81.8" y="233.3">265．007</text>
<text x="91.8" y="229.1">1</text>
<text x="91.8" y="233.3">8</text>
<text x="99" y="229.1">41</text>
<text x="99" y="233.3">41</text>
<text x="102.7" y="229.1">541</text>
<text x="102.7" y="233.3">541</text>
<text x="107.7" y="229.1">375．795</text>
<text x="107.7" y="233.3">102．310</text>
<text x="117.7" y="229.1">2</text>
<text x="117.7" y="233.3">5</text>
<text x="125" y="229.1">4</text>
<text x="125" y="233.3">4</text>
<text x="127.3" y="229.1">630</text>
<text x="127.3" y="233.3">630</text>
<text x="132.3" y="229.1">750．344</text>
<text x="132.3" y="233.3">265．002</text>
<text x="142.3" y="229.1">9</text>
<text x="142.3" y="233.3">0</text>
<text x="154.5" y="233.1">－0．000</text>
<text x="155.3" y="229.1">0．001</text>
<text x="162.5" y="229.1">9</text>
<text x="163.4" y="233.3">7</text>
<text x="178" y="229.1">0．002</text>
<text x="178" y="233.3">0．005</text>
<text x="185.2" y="229.1">2</text>
<text x="185.2" y="233.3">8</text>
<text x="30.7" y="237.5">ArcGIS</text>
<text x="48.5" y="237.5">41</text>
<text x="52.1" y="237.5">541</text>
<text x="57.2" y="237.5">608．114</text>
<text x="67.2" y="237.5">5</text>
<text x="74.4" y="237.5">4</text>
<text x="76.7" y="237.5">631</text>
<text x="81.8" y="237.5">005．930</text>
<text x="91.8" y="237.5">8</text>
<text x="99" y="237.5">41</text>
<text x="102.7" y="237.5">541</text>
<text x="107.7" y="237.5">608．119</text>
<text x="117.7" y="237.5">8</text>
<text x="125" y="237.5">4</text>
<text x="127.3" y="237.5">631</text>
<text x="132.3" y="237.5">005．930</text>
<text x="142.3" y="237.5">0</text>
<text x="154.5" y="237.3">－0．005</text>
<text x="163.4" y="237.5">3</text>
<text x="178" y="237.5">0．000</text>
<text x="185.2" y="237.5">8</text>
<text x="48.5" y="241.7">41</text>
<text x="52.1" y="241.7">541</text>
<text x="57.2" y="241.7">509．167</text>
<text x="67.2" y="241.7">4</text>
<text x="74.4" y="241.7">4</text>
<text x="76.7" y="241.7">630</text>
<text x="81.8" y="241.7">430．796</text>
<text x="91.8" y="241.7">3</text>
<text x="99" y="241.7">41</text>
<text x="102.7" y="241.7">541</text>
<text x="107.7" y="241.7">509．164</text>
<text x="107.9" y="245.8">中误差 M</text>
<text x="117.7" y="241.7">4</text>
<text x="122.2" y="245.5">= ±0．003</text>
<text x="125" y="241.7">4</text>
<text x="127.3" y="241.7">630</text>
<text x="132.3" y="241.7">430．791</text>
<text x="134.1" y="245.7">3</text>
<text x="142.3" y="241.7">8</text>
<text x="155.3" y="241.7">0．003</text>
<text x="156" y="245.8">中误差 M</text>
<text x="162.5" y="241.7">0</text>
<text x="170.2" y="245.5">= ±0．003</text>
<text x="178" y="241.7">0．004</text>
<text x="182" y="245.7">9</text>
<text x="185.2" y="241.7">5</text>
<text x="48.5" y="250.1">41</text>
<text x="52.1" y="250.1">541</text>
<text x="57.2" y="250.1">375．797</text>
<text x="67.2" y="250.1">1</text>
<text x="74.4" y="250.1">4</text>
<text x="76.7" y="250.1">630</text>
<text x="81.8" y="250.1">750．347</text>
<text x="91.8" y="250.1">1</text>
<text x="99" y="250.1">41</text>
<text x="102.7" y="250.1">541</text>
<text x="107.7" y="250.1">375．797</text>
<text x="117.7" y="250.1">5</text>
<text x="125" y="250.1">4</text>
<text x="127.3" y="250.1">630</text>
<text x="132.3" y="250.1">750．346</text>
<text x="142.3" y="250.1">9</text>
<text x="154.5" y="249.9">－0．000</text>
<text x="163.4" y="250.1">4</text>
<text x="178" y="250.1">0．000</text>
<text x="185.2" y="250.1">2</text>
<text x="48.5" y="254.3">41</text>
<text x="52.1" y="254.3">541</text>
<text x="57.2" y="254.3">102．309</text>
<text x="67.2" y="254.3">8</text>
<text x="74.4" y="254.3">4</text>
<text x="76.7" y="254.3">630</text>
<text x="81.8" y="254.3">265．007</text>
<text x="91.8" y="254.3">8</text>
<text x="99" y="254.3">41</text>
<text x="102.7" y="254.3">541</text>
<text x="107.7" y="254.3">102．310</text>
<text x="117.7" y="254.3">0</text>
<text x="125" y="254.3">4</text>
<text x="127.3" y="254.3">630</text>
<text x="132.3" y="254.3">265．007</text>
<text x="142.3" y="254.3">5</text>
<text x="154.5" y="254.2">－0．000</text>
<text x="163.4" y="254.3">2</text>
<text x="178" y="254.3">0．000</text>
<text x="185.2" y="254.3">3</text>
<text x="26.3" y="258.7">坐标转换模块</text>
<text x="48.5" y="258.5">41</text>
<text x="48.5" y="262.7">41</text>
<text x="52.1" y="258.5">541</text>
<text x="52.1" y="262.7">541</text>
<text x="57.2" y="258.5">608．114</text>
<text x="57.2" y="262.7">509．167</text>
<text x="67.2" y="258.5">5</text>
<text x="67.2" y="262.7">4</text>
<text x="74.4" y="258.5">4</text>
<text x="74.4" y="262.7">4</text>
<text x="76.7" y="258.5">631</text>
<text x="76.7" y="262.7">630</text>
<text x="81.8" y="258.5">005．930</text>
<text x="81.8" y="262.7">430．796</text>
<text x="91.8" y="258.5">8</text>
<text x="91.8" y="262.7">3</text>
<text x="99" y="258.5">41</text>
<text x="99" y="262.7">41</text>
<text x="102.7" y="258.5">541</text>
<text x="102.7" y="262.7">541</text>
<text x="107.7" y="258.5">608．115</text>
<text x="107.7" y="262.7">509．166</text>
<text x="117.7" y="258.5">2</text>
<text x="117.7" y="262.7">4</text>
<text x="125" y="258.5">4</text>
<text x="125" y="262.7">4</text>
<text x="127.3" y="258.5">631</text>
<text x="127.3" y="262.7">630</text>
<text x="132.3" y="258.5">005．930</text>
<text x="132.3" y="262.7">430．797</text>
<text x="142.3" y="258.5">5</text>
<text x="142.3" y="262.7">0</text>
<text x="154.5" y="258.4">－0．000</text>
<text x="155.3" y="262.7">0．001</text>
<text x="162.5" y="262.7">0</text>
<text x="163.4" y="258.5">7</text>
<text x="177.2" y="262.6">－0．000</text>
<text x="178" y="258.5">0．000</text>
<text x="185.2" y="258.5">3</text>
<text x="186.2" y="262.7">7</text>
<text x="108.4" y="266.9">中误差 M</text>
<text x="122.7" y="266.5">=±0．000</text>
<text x="133.6" y="266.7">7</text>
<text x="156" y="266.9">中误差 M</text>
<text x="170.2" y="266.5">= ±0．000</text>
<text x="182" y="266.7">4</text>
</g>
<g font-size="1.8">
<text x="119.3" y="246.4">ΔX</text>
<text x="167.4" y="246.4">ΔY</text>
<text x="119.8" y="267.5">ΔX</text>
<text x="167.4" y="267.5">ΔY</text>
</g>
</svg>
